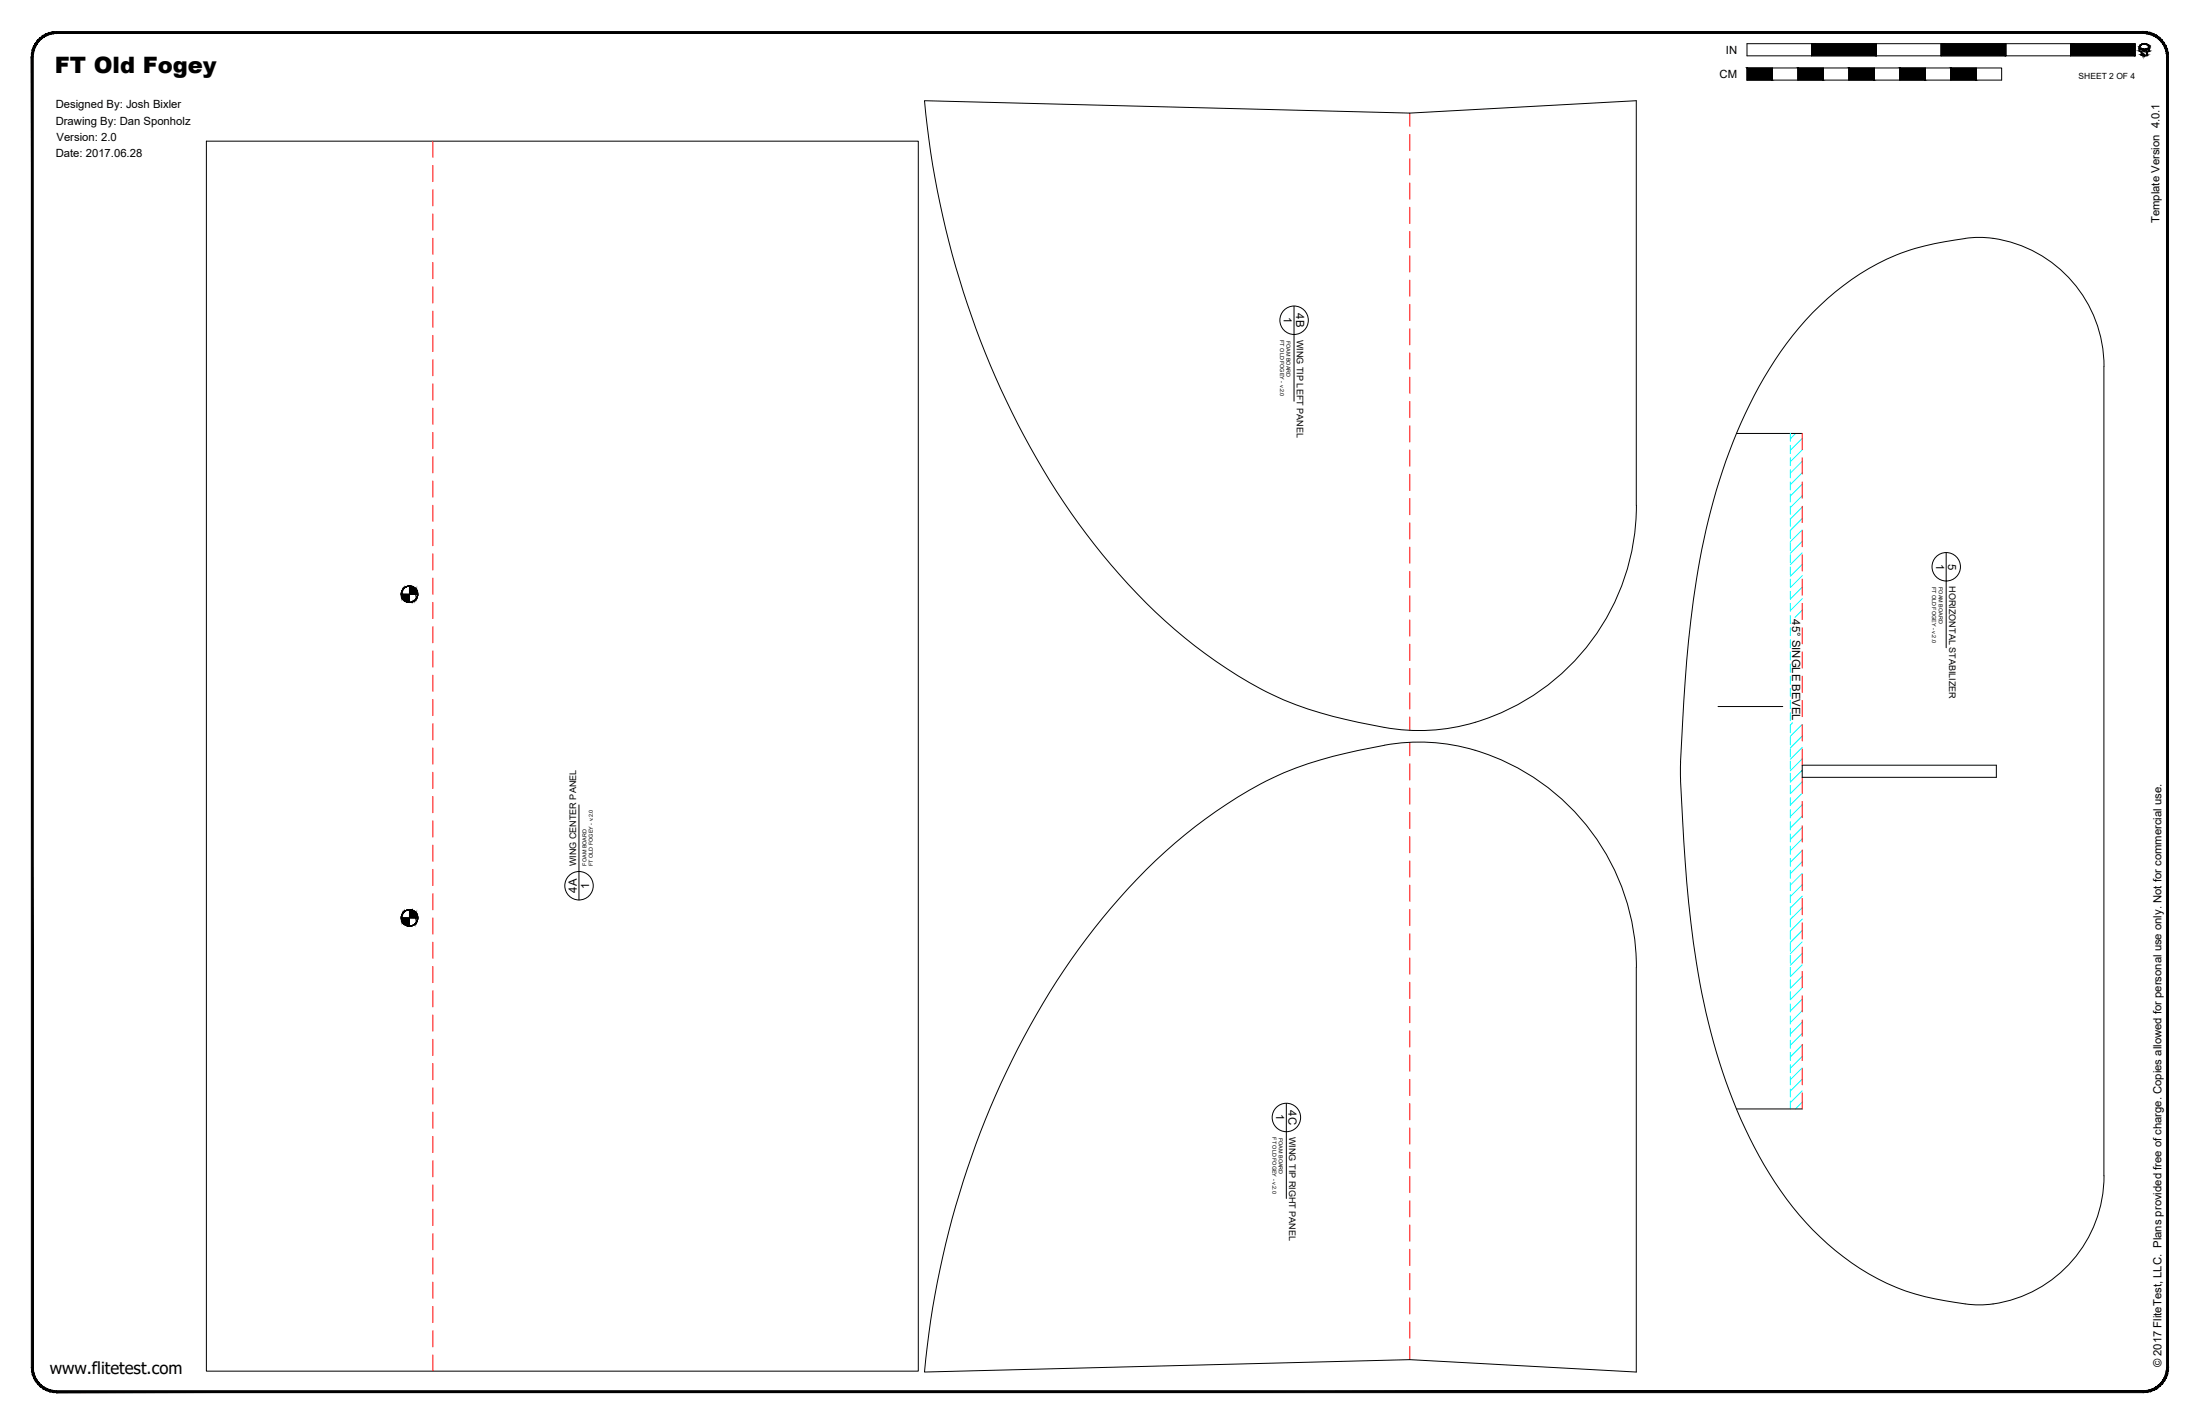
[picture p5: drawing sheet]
<svg xmlns="http://www.w3.org/2000/svg" width="864mm" height="559mm" viewBox="0 0 864 559" stroke-linecap="round" stroke-linejoin="round" font-family="sans-serif">
<!-- layer: 01 CUT -->
<path d="M81 55.4h279.5v482.7h-279.5zM771.4 93.5a49.5 49.5 0 0 1 52.2 35.2 50.7 50.7 0 0 1 2.3 15.1v317.6a50.2 50.2 0 0 1-52.3 50.5 99.4 99.4 0 0 1-36.5-10.1 113.2 113.2 0 0 1-44.6-44.7 228.1 228.1 0 0 1-26.6-79.3 659 659 0 0 1-6.3-74l.1-3.2a576.3 576.3 0 0 1 7.6-81 217.5 217.5 0 0 1 27.3-74.8 110.6 110.6 0 0 1 46-43.1 97.2 97.2 0 0 1 30.8-8.1M681.7 170.1h25.8M642.4 198.3a88.3 88.3 0 0 1-80.1 88.2 80.6 80.6 0 0 1-24-2 144.5 144.5 0 0 1-43.5-14.2 212.7 212.7 0 0 1-68.3-60.7 333.3 333.3 0 0 1-59.5-139.7l-2.4-15.1-1.7-15.3 190.5 4.9 88.9-4.9v158.8M674.4 277.3h25.4M707.5 300.3h76.2v4.7h-76.2zM642.4 379.6a88.3 88.3 0 0 0-80.1-88.2 78.8 78.8 0 0 0-24 2.1 144.5 144.5 0 0 0-43.5 14.2 212.7 212.7 0 0 0-68.3 60.6 333.3 333.3 0 0 0-59.5 139.7l-2.4 15.2-1.7 15.2 190.5-4.9 88.9 4.9v-158.8M681.7 435.2h25.8" fill="none" stroke="#000" stroke-width=".39"/>
<!-- layer: 02 SCORE -->
<g fill="none" stroke="#f00" stroke-width=".39">
<path d="M169.9 55.4v6.3M553.4 44.4v5.2M553.4 52.8v6.3M169.9 64.9v6.4M169.9 74.4v6.4M553.4 62.3v6.3M553.4 71.8v6.4M169.9 84v6.3M169.9 93.5v6.3M553.4 81.3v6.4M553.4 90.9v6.3M169.9 103v6.4"/>
<path d="M169.9 112.5v6.4M553.4 100.4v6.3M553.4 109.9v6.4M553.4 119.4v6.4M169.9 122.1v6.3M169.9 131.6v6.3M553.4 129v6.3M553.4 138.5v6.3M169.9 141.1v6.4M169.9 150.6v6.4M553.4 148v6.4M553.4 157.5v6.4"/>
<path d="M169.9 160.2v6.3M169.9 169.7v6.4M169.9 179.2v6.4M553.4 167.1v6.3M553.4 176.6v6.3M707.5 170.1v6.3M707.5 179.6v6.4M169.9 188.8v6.3M169.9 198.3v6.3M553.4 186.1v6.4M553.4 195.6v6.4M707.5 189.1v6.4"/>
<path d="M707.5 198.7v6.3M169.9 207.8v6.4M169.9 217.3v6.4M553.4 205.2v6.3M553.4 214.7v6.3M707.5 208.2v6.3M707.5 217.7v6.4M169.9 226.9v6.3M169.9 236.4v6.3M553.4 224.2v6.4M553.4 233.7v6.4M707.5 227.2v6.4"/>
<path d="M707.5 236.8v6.3M169.9 245.9v6.4M169.9 255.4v6.4M553.4 243.3v6.3M553.4 252.8v6.3M707.5 246.3v6.3M707.5 255.8v6.4M169.9 265v6.3M169.9 274.5v6.3M553.4 262.3v6.4M553.4 271.8v6.4M707.5 265.4v6.3"/>
<path d="M707.5 274.9v6.3M169.9 284v6.4M169.9 293.5v6.4M553.4 281.4v5.2M553.4 291.3v5.3M553.4 299.7v6.4M707.5 284.4v6.4M707.5 293.9v6.4M169.9 303.1v6.3M169.9 312.6v6.3M553.4 309.3v6.3M553.4 318.8v6.3"/>
<path d="M707.5 305v6.3M707.5 314.5v6.4M169.9 322.1v6.4M169.9 331.6v6.4M553.4 328.3v6.4M553.4 337.8v6.4M707.5 324v6.4M707.5 333.6v6.3M169.9 341.2v6.3M169.9 350.7v6.3M553.4 347.4v6.3M553.4 356.9v6.3"/>
<path d="M707.5 343.1v6.3M707.5 352.6v6.4M169.9 360.2v6.4M169.9 369.7v6.4M169.9 379.3v6.3M553.4 366.4v6.4M553.4 375.9v6.4M707.5 362.1v6.4M707.5 371.7v6.3M169.9 388.8v6.3M169.9 398.3v6.4M553.4 385.5v6.3"/>
<path d="M553.4 395v6.3M707.5 381.2v6.3M707.5 390.7v6.4M169.9 407.8v6.4M169.9 417.4v6.3M553.4 404.5v6.4M553.4 414v6.4M707.5 400.3v6.3M707.5 409.8v6.4M707.5 419.3v6.4M169.9 426.9v6.3M169.9 436.4v6.4"/>
<path d="M553.4 423.6v6.3M553.4 433.1v6.3M707.5 428.9v6.3M169.9 445.9v6.4M169.9 455.5v6.3M553.4 442.6v6.4M553.4 452.1v6.4M169.9 465v6.3M169.9 474.5v6.4M553.4 461.7v6.3M553.4 471.2v6.3M169.9 484.1v6.3"/>
<path d="M169.9 493.6v6.4M553.4 480.7v6.4M553.4 490.2v6.4M553.4 499.8v6.3M169.9 503.1v6.4M169.9 512.7v6.3M553.4 509.3v6.3M553.4 518.8v6.4M169.9 522.2v6.3M169.9 531.7v6.4M553.4 528.3v5.2"/>
</g>
<!-- layer: 04 BEVEL -->
<g fill="none" stroke="#0ff" stroke-width=".39">
<path d="M702.8 170.1v3.1M702.8 174.8v3.2M702.8 179.6v3.1M704.9 170.1l-2.1 2.1M707.5 172l-4.7 4.7M707.5 176.5l-4.7 4.7M702.8 184.3v3.2M702.8 189.1v3.2M702.8 193.9v3.1M702.8 198.6v3.2M707.5 181l-4.7 4.7M707.5 185.5l-4.7 4.7"/>
<path d="M707.5 190l-4.7 4.7M707.5 194.5l-4.7 4.7M707.5 199l-4.7 4.6M702.8 203.4v3.2M702.8 212.9v3.2M702.8 217.7v3.1M707.5 203.5l-4.7 4.6v3.2M707.5 208l-4.7 4.6M707.5 212.5l-4.7 4.6M707.5 216.9l-4.7 4.7M702.8 222.5v3.2M702.8 227.2v3.2"/>
<path d="M702.8 232v3.2M702.8 236.8v3.1M707.5 221.4l-4.7 4.7M707.5 225.9l-4.7 4.7M707.5 230.4l-4.7 4.7M707.5 234.9l-4.7 4.7M707.5 239.4l-2.9 2.9M702.8 241.5v3.2M702.8 246.3v3.2M702.8 251.1v3.1M702.8 255.8v3.2M702.8 260.6v3.2"/>
<path d="M702.8 265.4v3.1M702.8 270.1v3.2M702.8 274.9v3.2M702.8 279.6v3.2M702.8 284.4v3.2M702.8 289.2v3.1M702.8 293.9v3.2M702.8 298.7v3.2M703.6 283.6l-.8 .9M707.5 284.3l-4.7 4.7M707.5 288.8l-4.7 4.7M707.5 293.3l-4.7 4.6"/>
<path d="M707.5 297.8l-4.7 4.7M702.8 303.5v3.1M702.8 308.2v3.2M702.8 313v3.2M702.8 317.7v3.2M707.5 302.3l-4.7 4.6M707.5 306.8l-4.7 4.6M707.5 311.2l-4.7 4.7M707.5 315.8l-4.7 4.6M702.8 322.5v3.2M702.8 327.3v3.1M702.8 332v3.2"/>
<path d="M702.8 336.8v3.2M707.5 320.2l-4.7 4.7M707.5 324.7l-4.7 4.7M707.5 329.2l-4.7 4.7M707.5 333.7l-4.7 4.7M707.5 338.2l-4.7 4.6M702.8 341.6v3.1M702.8 346.3v3.2M702.8 351.1v3.2M702.8 355.8v3.2M707.5 342.7l-4.7 4.7M707.5 347.2l-4.7 4.6"/>
<path d="M707.5 351.7l-4.7 4.6M707.5 356.2l-4.7 4.6M702.8 360.6v3.2M702.8 370.1v3.2M702.8 374.9v3.2M702.8 379.7v3.1M707.5 360.7l-4.7 4.6v3.2M707.5 365.2l-4.7 4.6M707.5 369.6l-4.7 4.7M707.5 374.1l-4.7 4.7M707.5 378.6l-4.7 4.7M702.8 384.4v3.2"/>
<path d="M702.8 389.2v3.2M702.8 393.9v3.2M702.8 398.7v3.2M707.5 383.1l-4.7 4.7M707.5 387.6l-4.7 4.7M707.5 392.1l-4.7 4.7M707.5 396.6l-4.7 4.6M702.8 403.5v3.1M702.8 408.2v3.2M702.8 413v3.2M702.8 417.8v3.1M707.5 401.1l-4.7 4.6"/>
<path d="M707.5 405.6l-4.7 4.6M707.5 410.1l-4.7 4.6M707.5 414.5l-4.7 4.7M707.5 419l-4.7 4.7M702.8 422.5v3.2M702.8 427.3v3.2M702.8 432v3.2M707.5 423.5l-4.7 4.7M707.5 428l-4.7 4.7M707.5 432.5l-2.7 2.7"/>
</g>
<!-- layer: 23 NOTES -->
<g fill="#000" stroke="#000" stroke-width=".39">
<path d="M157.6 233.2v.5zM157.6 233.7l.1 .4zM163.7 232.1v1.1zM163.8 232.3l.1 .4zM157.6 360.2v.6zM157.6 360.8l.1 .3zM163.7 359.1v1.1z"/>
<path d="M157.6 232.6l-.1 .9zM157.6 232.6v1.2z"/>
<path d="M157.6 232.3v.6zM157.6 232.3v.6z"/>
<path d="M157.6 233.5v.3zM157.6 233.7v.4z"/>
<path d="M157.7 232.2l-.1 .5zM157.7 232.2l-.1 .5z"/>
<path d="M157.6 233.2v.5zM157.8 233.2v1.1z"/>
<path d="M157.9 231.8l-.2 .5zM157.9 231.8l-.2 .5z"/>
<path d="M157.7 234.1l.2 .4zM157.7 234.2l.2 .4z"/>
<path d="M157.8 233.2v1.1l.2-1.1zM158 233.2v1.6l-.2-.5z"/>
<path d="M157.9 231.7v.2zM157.9 231.7v.2z"/>
<path d="M158.2 231.3l-.3 .5zM158.2 231.3l-.3 .5z"/>
<path d="M157.9 234.6l.3 .4zM157.9 234.7l.3 .4z"/>
<path d="M158 233.2v1.6l.3-1.6zM158.3 233.2v2l-.3-.4z"/>
<path d="M158.6 230.8l-.4 .5zM158.6 230.8l-.4 .5z"/>
<path d="M158.2 235.1l.4 .4zM158.2 235.2l.4 .4z"/>
<path d="M158.3 233.2v2l.4-2zM158.7 233.2v2.4l-.4-.4z"/>
<path d="M158.6 230.8l.5-.3zM158.6 230.9l.5-.4z"/>
<path d="M158.6 235.5l.5 .4zM158.6 235.6l.5 .4z"/>
<path d="M158.7 233.2v2.4l.5-2.4zM159.2 233.2v2.7l-.5-.3z"/>
<path d="M159.1 230.4l.5-.2zM159.1 230.5l.5-.3z"/>
<path d="M159.1 235.9l.5 .2zM159.1 236l.5 .2z"/>
<path d="M159.2 233.2v2.7l.4-2.7zM159.6 233.2v3l-.4-.3z"/>
<path d="M159.6 230.2l.5-.2zM159.6 230.2l.5-.2z"/>
<path d="M159.6 236.2l.5 .1zM159.6 236.2l.5 .2z"/>
<path d="M159.6 233.2v3l.6-3zM160.2 233.2v3.1l-.6-.1z"/>
<path d="M160.1 230h.6zM160.1 230.1l.6-.1z"/>
<path d="M160.1 236.3l.6 .1zM160.1 236.4h.6z"/>
<path d="M160.2 233.2v3.1l.5-3.1zM160.7 233.2v3.2l-.5-.1z"/>
<path d="M160.7 230h.6zM160.7 230l.6 .1z"/>
<path d="M160.7 236.4l.6-.1zM160.7 236.4l.6-.1z"/>
<path d="M160.7 230v3.2l.6-3.1zM161.3 230.1v3.1h-.6z"/>
<path d="M161.3 230.1v3.1l.5-3zM161.8 230.2v3h-.5z"/>
<path d="M161.3 230l.6 .2zM161.3 230.1l.6 .1z"/>
<path d="M161.3 236.3l.6-.1zM161.3 236.4l.6-.2z"/>
<path d="M161.8 230.2v3l.5-2.7zM162.3 230.5v2.7h-.5z"/>
<path d="M161.9 230.2l.5 .2zM161.9 230.3l.5 .2z"/>
<path d="M161.9 236.1l.5-.2zM161.9 236.2l.5-.3z"/>
<path d="M162.3 230.5v2.7l.5-2.4zM162.8 230.8v2.4h-.5z"/>
<path d="M162.4 230.5l.5 .3zM162.4 230.5l.5 .4z"/>
<path d="M162.4 235.9l.5-.4zM162.4 236l.5-.5z"/>
<path d="M162.8 230.8v2.4l.4-2zM163.2 231.2v2h-.4z"/>
<path d="M162.9 230.8l.4 .4zM162.9 230.9l.4 .4z"/>
<path d="M162.9 235.5l.4-.4zM163.3 235.1l-.4 .5z"/>
<path d="M163.2 231.2v2l.3-1.6zM163.5 231.6v1.6h-.3z"/>
<path d="M163.3 231.3l.3 .4zM163.3 231.4l.3 .4z"/>
<path d="M163.6 234.6l-.3 .5zM163.6 234.6l-.3 .5z"/>
<path d="M163.5 231.6v1.6l.2-1.1zM163.7 232.1l-.2 1.1z"/>
<path d="M163.7 234.5l-.1 .2zM163.7 234.5l-.1 .2z"/>
<path d="M163.7 231.8l.1 .4zM163.7 231.9l.1 .4z"/>
<path d="M163.8 234.1l-.1 .5zM163.8 234.1l-.1 .5z"/>
<path d="M163.9 232.7l-.2 .5zM163.9 232.7v.5z"/>
<path d="M163.9 233.7l-.1 .5zM163.9 233.7l-.1 .5z"/>
<path d="M163.9 232.3v.4zM163.9 232.6v.3z"/>
<path d="M163.9 233.5v.6zM163.9 233.5v.6z"/>
<path d="M163.9 232.6v1.2zM164 232.9l-.1 .9z"/>
<path d="M157.6 359.6l-.1 .9zM157.6 359.6v1.3z"/>
<path d="M157.6 359.3v.6zM157.6 359.3v.6z"/>
<path d="M157.7 359.2l-.1 .5zM157.7 359.2l-.1 .5z"/>
<path d="M157.9 358.8l-.2 .6zM157.9 358.8l-.2 .6z"/>
<path d="M157.9 358.7v.3zM157.9 358.7v.3z"/>
<path d="M158.2 358.3l-.3 .5zM158.2 358.3l-.3 .5z"/>
<path d="M158.6 357.8l-.4 .5zM158.6 357.8l-.4 .5z"/>
<path d="M158.6 357.8l.5-.3zM158.6 357.9l.5-.4z"/>
<path d="M159.1 357.4l.5-.2zM159.1 357.5l.5-.3z"/>
<path d="M159.6 357.2l.5-.2zM159.6 357.3l.5-.3z"/>
<path d="M160.1 357h.6zM160.1 357.1l.6-.1z"/>
<path d="M160.7 357h.6zM160.7 357l.6 .1z"/>
<path d="M160.7 357v3.2l.6-3.1zM161.3 357.1v3.1h-.6z"/>
<path d="M161.3 357.1v3.1l.5-3zM161.8 357.2v3h-.5z"/>
<path d="M161.3 357l.6 .2zM161.3 357.1l.6 .2z"/>
<path d="M161.8 357.2v3l.5-2.7zM162.3 357.5v2.7h-.5z"/>
<path d="M161.9 357.2l.5 .2zM161.9 357.3l.5 .2z"/>
<path d="M162.3 357.5v2.7l.5-2.4zM162.8 357.8v2.4h-.5z"/>
<path d="M162.4 357.5l.5 .3zM162.4 357.5l.5 .4z"/>
<path d="M162.8 357.8v2.4l.4-2zM163.2 358.2v2h-.4z"/>
<path d="M162.9 357.8l.4 .4zM162.9 357.9l.4 .4z"/>
<path d="M163.2 358.2v2l.3-1.6zM163.5 358.6v1.6h-.3z"/>
<path d="M163.3 358.3l.3 .4zM163.3 358.4l.3 .4z"/>
<path d="M163.5 358.6v1.6l.2-1.1zM163.7 359.1l-.2 1.1z"/>
<path d="M163.7 358.8l.1 .4zM163.7 359l.1 .4z"/>
<path d="M163.8 359.2v.2zM163.8 359.4l.1 .3z"/>
<path d="M163.9 359.3v.4zM163.9 359.6v.3z"/>
<path d="M163.9 359.6v1.3zM164 359.9l-.1 1z"/>
<path d="M157.6 360.5v.4zM157.6 360.8v.3z"/>
<path d="M157.6 360.2v.6zM157.8 360.2v1.1z"/>
<path d="M157.7 361.1l.2 .4zM157.7 361.2l.2 .4z"/>
<path d="M157.8 360.2v1.1l.2-1.1zM158 360.2v1.6l-.2-.5z"/>
<path d="M157.9 361.6l.3 .4zM157.9 361.7l.3 .5z"/>
<path d="M158 360.2v1.6l.3-1.6zM158.3 360.2v2l-.3-.4z"/>
<path d="M158.2 362.1l.4 .4zM158.2 362.2l.4 .4z"/>
<path d="M158.3 360.2v2l.4-2zM158.7 360.2v2.4l-.4-.4z"/>
<path d="M158.6 362.6l.5 .3zM158.6 362.6l.5 .4z"/>
<path d="M158.7 360.2v2.4l.5-2.4zM159.2 360.2v2.8l-.5-.4z"/>
<path d="M159.1 362.9l.5 .3zM159.1 363l.5 .2z"/>
<path d="M159.2 360.2v2.8l.4-2.8zM159.6 360.2v3l-.4-.2z"/>
<path d="M159.6 363.2l.5 .1zM159.6 363.2l.5 .2z"/>
<path d="M159.6 360.2v3l.6-3zM160.2 360.2v3.1l-.6-.1z"/>
<path d="M160.1 363.3l.6 .1zM160.1 363.4l.6 .1z"/>
<path d="M160.2 360.2v3.1l.5-3.1zM160.7 360.2v3.2l-.5-.1z"/>
<path d="M160.7 363.4l.6-.1zM160.7 363.5l.6-.2z"/>
<path d="M161.3 363.3l.6-.1zM161.3 363.4l.6-.2z"/>
<path d="M161.9 363.2l.5-.3zM161.9 363.2l.5-.3z"/>
<path d="M162.4 362.9l.5-.3zM162.4 363l.5-.4z"/>
<path d="M163.3 362.1l-.4 .5zM163.3 362.1l-.4 .5z"/>
<path d="M163.3 362v.2zM163.3 362v.2z"/>
<path d="M163.6 361.6l-.3 .6zM163.6 361.6l-.3 .6z"/>
<path d="M163.7 361.5l-.1 .2zM163.7 361.5l-.1 .2z"/>
<path d="M163.8 361.1l-.1 .5zM163.8 361.1l-.1 .5z"/>
<path d="M163.9 359.7l-.2 .5zM163.9 359.7v.5z"/>
<path d="M163.9 360.8l-.1 .4zM163.9 360.8l-.1 .4z"/>
<path d="M163.9 360.5v.6zM163.9 360.5v.6z"/>
</g>
<g fill="none" stroke="#000" stroke-width=".39">
<path d="M508 120.1v37.3M764 216.9v37.3M157.6 233.2h6.3M160.7 230v6.4M227.3 315.9v37.3M160.7 357v6.4M157.6 360.2h6.3M504.9 433v37.3"/>
<circle cx="508" cy="125.7" r="5.6"/>
<circle cx="160.8" cy="233.2" r="3.2"/>
<circle cx="764" cy="222.4" r="5.6"/>
<circle cx="227.3" cy="347.6" r="5.6"/>
<circle cx="160.8" cy="360.2" r="3.2"/>
<circle cx="505" cy="438.5" r="5.6"/>
</g>
<!-- layer: 21 FULL-SIZE -->
<path d="M685.8 17.1h25.4v4.8h-25.4zM711.2 17.1h25.4v4.8h-25.4zM736.6 17.1h25.4v4.8h-25.4zM762 17.1h25.4v4.8h-25.4zM787.4 17.1h25.4v4.8h-25.4zM812.8 17.1h25.4v4.8h-25.4zM840.1 18.8l1.3 .4 .2 .3 1.9-.7v.3l-1.7 1.2-1.7-1.2zM843.7 20v-1.3a1.98 1.98 0 0 0-1.9-1.5 1.98 1.98 0 0 0-1.9 1.5l-.1 1.3 .9 .3v1.2l.3-.5v.6l.4 .1 .1-.4 .2 .5v-.3l.1 .3 1-.3v-1.2l1-.3v-1.3a2.07 2.07 0 0 0-2-1.6 2.07 2.07 0 0 0-2 1.6v1.3l.8 .3v1.3l1.2 .3 1.1-.3v-1.3M685.8 26.7h9.9v4.7h10.1v-4.7h9.9v4.7h10.1v-4.7h10v4.7h10v-4.7h10v4.7h9.9v-4.7h10.1v4.7h9.9v-4.7h-9.9v4.7h-10.1v-4.7h-9.9v4.7h-10v-4.7h-10v4.7h-10v-4.7h-10.1v4.7h-9.9v-4.7h-10.1v4.7h-9.9zM841.1 21.7v-.5l.1 .5" fill="none" stroke="#000" stroke-width=".39"/>
<g fill="#000" stroke="#000" stroke-width=".39">
<path d="M840.1 18.8l1.1 .3h-1.1zM840.4 17.6l-.2 .1zM840.7 19.5h2.1l-1 .8zM841.4 17.2h.7zM842.4 19.1l1.1-.3v.3zM843.5 20h.3zM841.4 21.8h.7zM842.5 21.6h.4zM842.8 20.3h.3z"/>
<path d="M20.8 12.5l1.4-.1v.7zM20.8 12.5l.1 .7 1.3-.1zM19.4 12.8l1.4-.3 .1 .7zM19.4 12.8l.2 .7 1.3-.3zM18.1 13.3l1.3-.5 .2 .7zM18.1 13.3l.3 .7 1.2-.5zM16.9 13.9l1.2-.6 .3 .7zM16.9 13.9l.4 .7 1.1-.6zM15.7 14.8l1.2-.9 .4 .7zM15.7 14.8l.5 .6 1.1-.8zM15.7 14.8l.5 .6-1.5 .4zM14.7 15.8l.6 .5 .9-.9zM14.7 15.8l.6 .5-1.4 .6zM13.9 16.9l.6 .4 .8-1zM13.9 16.9l.6 .4-1.3 .9zM13.2 18.2l.7 .3 .6-1.2zM13.2 18.2l.7 .3-1.2 1zM12.7 19.5l.7 .2 .5-1.2zM12.7 19.5l.7 .2-1 1.2zM13.4 19.7l-1 1.2 .7 .1zM12.4 20.9l.7 .1-.8 1.3zM13.1 21l-.8 1.3h.7z"/>
<path d="M711.2 17.1l25.4 4.8v-4.8zM711.2 17.1l25.4 4.8h-25.4z"/>
<path d="M762 17.1l25.4 4.8v-4.8zM762 17.1l25.4 4.8h-25.4z"/>
<path d="M812.8 17.1l25.4 4.8v-4.8zM812.8 17.1l25.4 4.8h-25.4z"/>
<path d="M839.8 18.7v1.3zM839.8 18.7v1.3z"/>
<path d="M839.8 20h.2zM839.8 20h.2z"/>
<path d="M839.8 18.4v.3zM839.8 18.4v.3z"/>
<path d="M839.9 18.2v.2zM839.9 18.2l-.1 .2z"/>
<path d="M840.7 17.4h.2zM840.5 17.5l.2-.1z"/>
<path d="M840.1 19.1l1.3 .1zM840.1 19.1l1.3 .1z"/>
<path d="M840.9 17.3h.4zM840.7 17.4l.2-.1zM840.7 17.4h.2zM840.7 17.4h.2z"/>
<path d="M22.2 13.1h819.2v-.7zM22.2 12.4h819.2l-819.2 .7z"/>
<path d="M840.2 19.2l1.2 .1zM840.2 19.2l1.2 .1z"/>
<path d="M840.4 19.3l1.2 .2zM840.4 19.3l1.2 .2z"/>
<path d="M841 17.2h.5zM840.9 17.3h.4z"/>
<path d="M841.1 17.2h.5zM841 17.2h.5z"/>
<path d="M841.4 17.2h1.1zM841.1 17.2h1.4z"/>
<path d="M842 17.2h.5zM842 17.2h.5z"/>
<path d="M842 17.2l.6 .1zM842 17.2l.6 .1z"/>
<path d="M842.3 17.3l.5 .1zM842.3 17.3l.5 .1z"/>
<path d="M842.6 17.4h.3zM842.6 17.4h.3z"/>
<path d="M842.6 17.4l.5 .1zM842.6 17.4l.5 .1z"/>
<path d="M842.9 17.5l.3 .1zM842.9 17.5l.3 .1z"/>
<path d="M842.1 19.3l.7 .2 .3-.2zM842.1 19.3l.7 .2h-.8z"/>
<path d="M843 17.6l.3 .1zM843 17.6l.3 .1z"/>
<path d="M843.2 17.7l.2 .1zM843.2 17.7l.2 .1z"/>
<path d="M842.1 19.2h1.3zM842.1 19.2l1 .1z"/>
<path d="M843.3 17.8l.2 .1zM843.3 17.8l.2 .1z"/>
<path d="M842.4 19.1h1.1zM842.1 19.2h1.3z"/>
<path d="M843.4 17.9l.2 .2zM843.4 17.9l.2 .2z"/>
<path d="M843.6 18.2l.1 .2zM843.6 18.2l.1 .2z"/>
<path d="M843.7 18.4l.1 .3zM843.7 18.4l.1 .3z"/>
<path d="M843.7 18.7l.1 1.3zM843.7 18.7l.1 1.3z"/>
<path d="M12.3 22.3l.7 514.3v-514.3zM12.3 22.3l.7 514.3h-.7z"/>
<path d="M685.8 26.7l9.9 4.7v-4.7zM685.8 26.7l9.9 4.7h-9.9z"/>
<path d="M705.8 26.7l9.9 4.7v-4.7zM705.8 26.7l9.9 4.7h-9.9z"/>
<path d="M725.8 26.7l10 4.7v-4.7zM725.8 26.7l10 4.7h-10z"/>
<path d="M745.8 26.7l10 4.7v-4.7zM745.8 26.7l10 4.7h-10z"/>
<path d="M765.7 26.7l10.1 4.7v-4.7zM765.7 26.7l10.1 4.7h-10.1z"/>
<path d="M839.8 20l.9 .3zM839.8 20l.9 .3z"/>
<path d="M840.4 20.3h.3zM840.4 20.3h.3z"/>
<path d="M840.6 20.3l.1 1.2zM840.6 20.3l.1 1.2z"/>
<path d="M840.6 21.5l.2 .1zM840.6 21.5l.2 .1z"/>
<path d="M840.8 21l.2 .5zM840.8 21l.2 .5z"/>
<path d="M840.6 21.6h.4zM840.6 21.6h.4zM840.6 21.6h.4zM840.6 21.6h.4z"/>
<path d="M840.6 21.6h.4zM840.6 21.6h.4z"/>
<path d="M840.6 21.6l.5 .1zM840.6 21.6l.5 .1z"/>
<path d="M841.1 21.2l.1 .4zM841.1 21.2l.1 .4z"/>
<path d="M840.7 21.7h.5zM840.7 21.7h.5z"/>
<path d="M840.9 21.7h.5zM840.9 21.7h.5z"/>
<path d="M841.4 21.3l.1 .4zM841.4 21.3l.1 .4z"/>
<path d="M841 21.7l.5 .1zM841 21.7l.5 .1z"/>
<path d="M841.1 21.8h.6zM841.1 21.8h.6z"/>
<path d="M841.7 21.5l.1 .3zM841.7 21.5l.1 .3z"/>
<path d="M841.3 21.8h.5zM841.3 21.8h.5z"/>
<path d="M841.9 21.8h.3zM841.8 21.8h.3z"/>
<path d="M842.8 20.3l.1 1.2zM842.8 20.3l.1 1.2z"/>
<path d="M842.2 21.8l.7-.2zM841.9 21.8l.6-.2z"/>
<path d="M843.1 20.3l.7-.3zM842.8 20.3l.7-.3z"/>
<path d="M851.1 20.9l.1 1.4h-.7zM850.4 21l.1 1.3 .6-1.4zM850.8 19.5l.3 1.4-.7 .1zM850.1 19.7l.3 1.3 .4-1.5zM850.3 18.2l.5 1.3-.7 .2zM849.6 18.5l.5 1.2 .2-1.5zM849.6 16.9l.7 1.3-.7 .3zM849 17.3l.6 1.2v-1.6zM848.8 15.8l.8 1.1-.6 .4zM848.3 16.3l.7 1-.2-1.5zM847.8 14.8l1 1-.5 .5zM847.8 14.8l-.5 .6 1 .9zM846.7 13.9l1.1 .9-.5 .6zM846.7 13.9l-.4 .7 1 .8zM845.4 13.3l1.3 .6-.4 .7zM845.4 13.3l-.3 .7 1.2 .6zM844.1 12.8l1.3 .5-.3 .7zM844.1 12.8l-.2 .7 1.2 .5zM842.7 12.5l1.4 .3-.2 .7zM842.7 12.5l-.1 .7 1.3 .3zM841.4 12.4l1.3 .1-.1 .7zM841.4 12.4v.7l1.2 .1z"/>
<path d="M12.3 536.6h.7l-.6 1.4zM13 536.6l-.6 1.4 .7-.1zM12.4 538l.7-.1-.4 1.5zM13.1 537.9l-.4 1.5 .7-.2zM12.7 539.4l.7-.2-.2 1.5zM13.4 539.2l-.2 1.5 .7-.3zM13.2 540.7l.7-.3v1.5zM13.9 540.4v1.5l.6-.4zM13.9 541.9l.6-.4 .2 1.6zM14.5 541.5l.2 1.6 .6-.5zM14.7 543.1l.6-.5 .4 1.5zM15.3 542.6l.4 1.5 .5-.6zM16.2 543.5l.7 1.5-1.2-.9zM16.2 543.5l.7 1.5 .4-.7zM17.3 544.3l.8 1.3-1.2-.6zM17.3 544.3l.8 1.3 .3-.7zM18.4 544.9l1 1.2-1.3-.5zM18.4 544.9l1 1.2 .2-.7zM19.6 545.4l1.2 1-1.4-.3zM19.6 545.4l1.2 1 .1-.7zM20.9 545.7l1.3 .8-1.4-.1zM20.9 545.7l1.3 .8v-.7z"/>
<path d="M850.5 22.3v514.3h.7zM850.5 22.3h.7v514.3z"/>
<path d="M22.2 545.8v.7l819.2-.7zM22.2 546.5l819.2-.7v.7z"/>
<path d="M841.4 545.8l1.3 .6-1.3 .1zM841.4 545.8l1.3 .6-.1-.7zM842.6 545.7l1.5 .4-1.4 .3zM842.6 545.7l1.5 .4-.2-.7zM843.9 545.4l1.5 .2-1.3 .5zM843.9 545.4l1.5 .2-.3-.7zM845.1 544.9l1.6 .1-1.3 .6zM845.1 544.9l1.6 .1-.4-.7zM846.3 544.3l1.5-.2-1.1 .9zM846.3 544.3l1.5-.2-.5-.6zM847.3 543.5l1.5-.4-1 1zM847.3 543.5l1.5-.4-.5-.5zM848.3 542.6l1.3-.7-.8 1.2zM849 541.5l-.7 1.1 1.3-.7zM849 541.5l1.3-.8-.7 1.2zM849.6 540.4l-.6 1.1 1.3-.8zM849.6 540.4l1.2-1-.5 1.3zM850.1 539.2l-.5 1.2 1.2-1zM851.1 538l-.3 1.4-.7-.2zM850.4 537.9l-.3 1.3 1-1.2zM851.2 536.6l-.1 1.4-.7-.1zM850.5 536.6l-.1 1.3 .8-1.3z"/>
</g>
<text font-size="8.9" x="21.5" y="28.8">FT Old Fogey</text>
<text font-size="6.6" x="19.5" y="539.1">www.flitetest.com</text>
<g font-size="4.4">
<text x="677.5" y="21.1">IN</text>
<text x="675" y="30.6">CM</text>
<text x="21.9" y="42.5">Designed By: Josh Bixler</text>
<text x="21.9" y="48.9">Drawing By: Dan Sponholz</text>
<text x="22.2" y="55.2">Version: 2.0</text>
<text x="21.9" y="61.6">Date: 2017.06.28</text>
<text x="847.7" y="87.6" transform="rotate(-90 847.7 87.6)">Template Version 4.0.1</text>
<text x="504" y="124.5" transform="rotate(90 504 124.5)">1</text>
<text x="508.8" y="123" transform="rotate(90 508.8 123)">4B</text>
<text x="760" y="221.2" transform="rotate(90 760 221.2)">1</text>
<text x="764.8" y="221.2" transform="rotate(90 764.8 221.2)">5</text>
<text x="703.5" y="243.1" transform="rotate(90 703.5 243.1)">45° SINGLE BEVEL</text>
<text x="226.5" y="350.3" transform="rotate(-90 226.5 350.3)">4A</text>
<text x="231.2" y="348.8" transform="rotate(-90 231.2 348.8)">1</text>
<text x="501" y="437.3" transform="rotate(90 501 437.3)">1</text>
<text x="505.7" y="435.7" transform="rotate(90 505.7 435.7)">4C</text>
<text x="848.5" y="536.6" transform="rotate(-90 848.5 536.6)">© 2017 FliteTest, LLC. Plans provided free of charge. Copies allowed for personal use only. Not for commercial use.</text>
</g>
<g font-size="3.5">
<text x="509.1" y="133.3" transform="rotate(90 509.1 133.3)">WING TIP LEFT PANEL</text>
<text x="765.1" y="230.1" transform="rotate(90 765.1 230.1)">HORIZONTAL STABILIZER</text>
<text x="226.2" y="340" transform="rotate(-90 226.2 340)">WING CENTER PANEL</text>
<text x="506.1" y="446.1" transform="rotate(90 506.1 446.1)">WING TIP RIGHT PANEL</text>
</g>
<text font-size="3.3" x="816" y="31.1">SHEET 2 OF 4</text>
<g font-size="2.1">
<text x="502.5" y="133.5" transform="rotate(90 502.5 133.5)">FT OLD FOGEY - v.2.0</text>
<text x="505" y="133.6" transform="rotate(90 505 133.6)">FOAM BOARD</text>
<text x="758.5" y="230.2" transform="rotate(90 758.5 230.2)">FT OLD FOGEY - v.2.0</text>
<text x="761" y="230.4" transform="rotate(90 761 230.4)">FOAM BOARD</text>
<text x="230.2" y="339.7" transform="rotate(-90 230.2 339.7)">FOAM BOARD</text>
<text x="232.8" y="339.8" transform="rotate(-90 232.8 339.8)">FT OLD FOGEY - v.2.0</text>
<text x="499.5" y="446.3" transform="rotate(90 499.5 446.3)">FT OLD FOGEY - v.2.0</text>
<text x="502" y="446.5" transform="rotate(90 502 446.5)">FOAM BOARD</text>
</g>
</svg>
